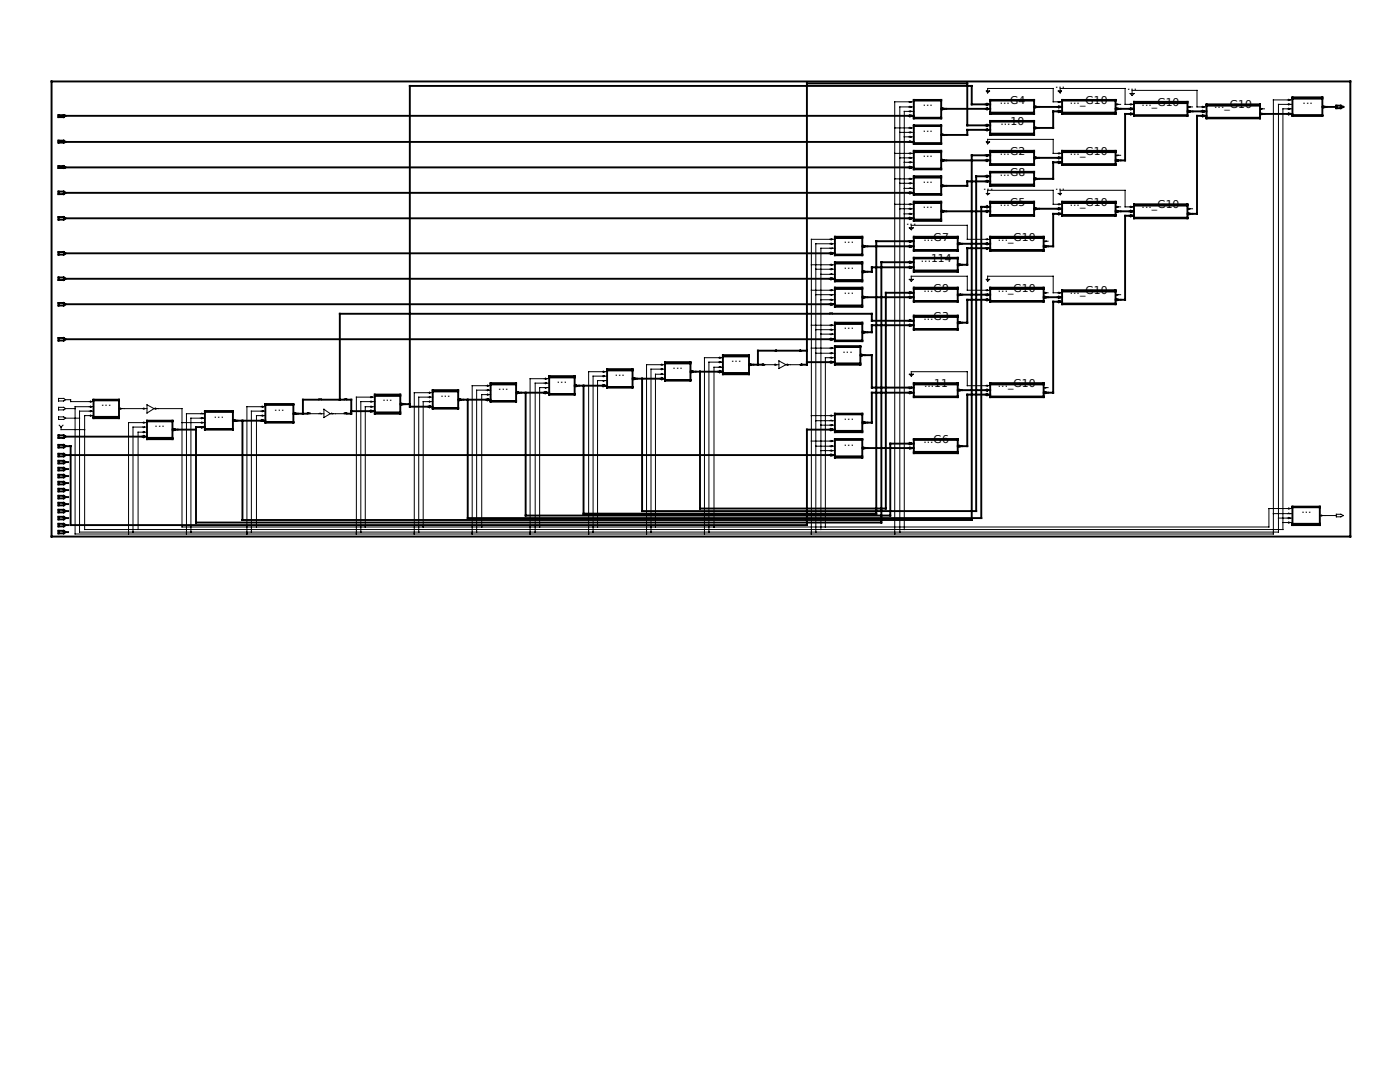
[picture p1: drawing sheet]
<svg xmlns="http://www.w3.org/2000/svg" width="279mm" height="216mm" viewBox="0 0 279 216" stroke-linecap="round" stroke-linejoin="round" font-family="sans-serif">
<g fill="none" stroke="#000" stroke-width=".2">
<path d="M10.3 16.3h259.2v90.8h-259.2zM196.9 18.2h.6l-.4 .3zM197.1 18.2v-.5h13.1v2.6h1.8M211.2 18.2h.6l-.2 .3zM211.6 18.2v-.5h12.9v3.1h1.8M225.6 18.7h.7l-.4 .4zM225.9 18.7v-.7h13v3.3h1.9M257.2 19.8l.2 .1-.2 .2M257.9 19.9h-3.8v86.7h-239.1v-25.4h3.7M178.6 30.6h3.8M178.6 35.7h3.8M178.6 25.5h3.8"/>
<path d="M179.6 31.5h2.8M179.6 36.6h2.8M179.6 26.4h2.8M180.5 32.4h1.9M180.5 37.6h1.9M180.5 27.3h1.9M181.6 30.5l.3 .1-.3 .1M181.6 31.4l.3 .1-.3 .1M181.6 32.3l.3 .1-.3 .1M181.6 21.2l.3 .1-.3 .2M181.6 22.1l.3 .1-.3 .2M181.6 35.6l.3 .1-.3 .1"/>
<path d="M181.6 36.4l.3 .2-.3 .1M181.6 37.5l.3 .1M181.6 25.4l.3 .1-.3 .2M181.6 26.3l.3 .1-.3 .1M181.6 27.2l.3 .1-.3 .1M181.9 20.3l-.3 .1M182.4 20.3h-3.8v86.3M182.4 21.3h-2.8v84.9M182.4 22.2h-1.9v83.5M196.9 28.3h.6l-.4 .4zM196.9 38.6h.6l-.4 .3zM197.1 28.3v-.5h13.1v2.8h1.8"/>
<path d="M197.1 38.6v-.6h13.1v2.8h1.8M211.2 38.6h.6l-.2 .3zM211.3 30.5l.3 .1-.3 .1M211.6 38.6v-.6h12.9v3.3h1.8M211.6 20.3l-.3 .1M222.6 20.8h1M222.6 31h1M222.9 20.7l.2 .1-.2 .2M223.1 31l-.2 .1M225.7 20.7l.2 .1-.2 .2M237 21.3h1M237.2 21.2l.3 .1-.3 .2"/>
<path d="M240 21.2l.3 .1-.3 .2M251.5 21.7h.8M251.6 21.6l.2 .1-.2 .1M257.2 20.7l.2 .1-.2 .2M257.2 21.6l.2 .1-.2 .1M257.9 21.7h-1.9v84h-239.1v-22.8h1.8M257.9 20.8h-2.8v85.4h-239.2v-24.2h2.8M161.9 52.8h4.7M161.9 57.9h4.7M162.8 53.7h3.8M162.8 58.8h3.8M163.8 54.7h2.8"/>
<path d="M163.8 59.8h2.8M165.9 52.7l.2 .1-.2 .2M165.9 53.6l.2 .1-.2 .1M165.9 54.6l.2 .1M165.9 47.6l.2 .2-.2 .1M165.9 48.5l.2 .1-.2 .2M165.9 57.8l.2 .1-.2 .1M165.9 59.7l.2 .1-.2 .1M166.1 49.5l-.2 .2M166.1 58.8l-.2 .1M166.6 47.8h-4.7v58.8M166.6 48.6h-3.8v57.6"/>
<path d="M166.6 49.5h-2.8v56.2M178.6 40.8h3.8M179.6 41.7h2.8M180.5 42.7h1.9M181.5 55.8h.7l-.3 .3zM181.5 45.5h.7l-.3 .3zM181.6 40.6l.3 .2-.3 .1M181.6 41.5l.3 .2-.3 .1M181.6 42.5l.3 .2-.3 .1M181.9 45.5v-.5h11.1v2.8h4.6M181.9 55.8v-.7h11.1v2.8h4.6M196.9 55.8h.6l-.4 .3z"/>
<path d="M197 47.6l.1 .2-.1 .1M197 57.8l.1 .1-.1 .1M197.1 55.8v-.7h13.1v3.3h1.8M208.3 48.1h.9M208.3 58.4h.9M208.5 58.3l.3 .1-.3 .1M208.8 48.1l-.3 .2M211.3 40.6l.3 .2-.3 .1M211.3 58.3l.3 .1-.3 .1M222.6 41.3h1M222.6 58.8h1M222.9 41.1l.2 .2-.2 .1"/>
<path d="M223.1 58.8l-.2 .1M225.7 41.1l.2 .2-.2 .1M237 41.7h1M237.2 41.5l.3 .2-.3 .1M11.7 79.5h1l.4 .3-.4 .2h-1zM13.1 79.8h1v.3h4.6M63.6 79.6h.5v.2h-.5zM68.7 79.6h.5v.2h-.5zM74 79.1l.3 .1-.3 .2M74.8 79.2h-3.7v27.4M85.7 78.2l.2 .2-.2 .1M85.7 79.1l.2 .1-.2 .2"/>
<path d="M86.4 78.4h-3.7v28.2M86.4 79.2h-2.8v27M97.3 76.8l.2 .2-.2 .1M97.3 77.7l.2 .2-.2 .1M97.3 78.6l.2 .1-.2 .2M97.9 77h-3.7v29.6M97.9 77.9h-2.8v28.3M97.9 78.7h-1.8v26.5M108.8 75.4l.3 .2-.3 .1M108.8 76.3l.3 .2-.3 .1M109.1 77.3l-.3 .2M109.6 77.3h-1.9v27.9"/>
<path d="M109.6 75.6h-3.8v31M109.6 76.5h-2.8v29.7M120.4 74l.3 .2-.3 .1M120.4 74.9l.3 .2-.3 .1M120.7 75.9l-.3 .2M121.2 74.2h-3.7v32.4M121.2 75.1h-2.8v31.1M121.2 75.9h-1.9v29.3M132.1 72.6l.1 .2-.1 .1M132.1 73.5l.1 .2-.1 .1M132.1 74.5l.1 .2M132.7 74.7h-1.9v30.5"/>
<path d="M132.7 72.8h-3.7v33.8M132.7 73.7h-2.8v32.5M143.6 71.2l.3 .2-.3 .1M143.6 72.1l.3 .2-.3 .1M143.6 73.2l.3 .1M144.3 71.4h-3.7v35.2M144.3 72.3h-2.8v33.9M144.3 73.3h-1.8v31.9M152.1 72.6l.4 .2-.4 .1zM152.5 72.8h2.9M154.6 70h.1M154.7 72.6l.2 .2-.2 .1"/>
<path d="M154.8 69.9h.1v.2l-.2-.1zM155.4 72l1.4 .8-1.4 .7zM156.8 72.8h3M157.1 72.6l.3 .2-.3 .1M159.6 69.9l.3 .1-.1 .1h-.2zM159.9 72.6h.1v.3l-.2-.1zM159.9 70h.1M161.9 69.5h4.7M161.9 64.9h4.7M162.8 70.5h3.8M162.8 65.8h3.8M163.8 66.7h2.8"/>
<path d="M165.6 62.5h.5v.1h-.5zM165.9 69.3l.2 .2-.2 .1M165.9 70.4l.2 .1-.2 .1M165.9 71.2l.2 .2-.2 .1M165.9 64.8l.2 .1-.2 .1M165.9 65.7l.2 .1-.2 .1M166.1 66.7l-.2 .1M166.6 71.4h-1.9v33.8M181.5 74.7h.7l-.3 .4zM181.9 74.7v-.5h11.1v2.8h4.6M197 76.8l.1 .2-.1 .1M208.3 77.3h.9"/>
<path d="M208.8 77.3l-.3 .2M11.7 81.3h1l.4 .2-.4 .3h-1zM11.7 83.2h1l.4 .2-.4 .3h-1zM11.8 84.8l.4 .4M12.2 85.2v.5h4.7M12.6 84.8l-.4 .4M13.1 83.4h2.8M13.1 81.5h1.9M18 80l.3 .1-.3 .2M18 81l.3 .2-.3 .1M18 81.9l.3 .1-.3 .2M18 82.8l.3 .1-.3 .2"/>
<path d="M23.7 81.5h5.6M24 81.4l.3 .1-.3 .2M28.7 84.2l.1 .1-.1 .2M28.7 86.1l.1 .1-.1 .2M28.7 81.4l.1 .1-.1 .2M28.8 85.2l-.1 .1M29.3 80.8l1.4 .7-1.4 .9zM29.3 84.3h-3.6v22.3M29.3 85.2h-2.8v21M29.3 86.2h-1.7v19.5M30.7 81.5h5.6v23.7h216.9v-3.7h4.7M31 81.4l.2 .1-.2 .2"/>
<path d="M36.3 84.3h4.6M40.3 82.4l.2 .2M40.3 83.3l.2 .1-.2 .2M40.3 84.2l.2 .1-.2 .2M40.9 82.6h-3.7v24M40.9 83.4h-2.8v22.8M52.3 81l.3 .2-.3 .1M52.3 81.9l.3 .1-.3 .2M52.3 82.8l.3 .1-.3 .2M53 82.9h-1.8v22.3M53 81.2h-3.7v25.4M53 82h-2.8v24.2"/>
<path d="M61.8 82.6v-.2h-.5v.2h3.3M63.9 82.4l.2 .2M64.6 81.7l1.3 .9-1.3 .7zM65.9 82.6h3.3v-.2h-.5v.2M66.2 82.4l.2 .2M74 80l.3 .1-.3 .2M74 81l.3 .2-.3 .1M74.8 81.2h-1.9v24M74.8 80.1h-2.8v26.1M85.7 80l.2 .1-.2 .2M86.4 80.1h-1.9v25.1M161.9 82.9h4.7"/>
<path d="M161.9 88h4.7M162.8 83.9h3.8M162.8 89h3.8M163.8 84.8h2.8M163.8 89.9h2.8M165.9 82.8l.2 .1-.2 .2M165.9 83.8l.2 .1M165.9 84.7l.2 .1-.2 .2M165.9 87.9l.2 .1-.2 .1M165.9 88.9l.2 .1-.2 .2M165.9 89.8l.2 .1-.2 .1M254.1 102.5h3.8"/>
<path d="M255.1 103.4h2.8M256 104.3h1.9M257.2 101.3l.2 .2-.2 .1M257.2 102.4l.2 .1M257.2 103.3l.2 .1-.2 .1M257.2 104.1l.2 .2-.2 .1M263.4 102.9h3.3M263.7 102.7l.2 .2-.2 .1M266.7 102.6h.9l.5 .3-.5 .2h-.9z"/>
</g>
<g fill="none" stroke="#000" stroke-width=".38">
<path d="M10.3 16.3h259.2v90.8h-259.2zM182.4 19.9h5.4v3.7h-5.4zM197.6 19.9h8.8v2.8h-8.8zM212 19.9h10.6v2.8h-10.6zM257.9 19.4h6v3.7h-6zM257.9 19.7h6M11.7 38.2h1l.4 .3-.4 .2h-1zM11.7 23l1.4 .1-.4 .3h-1zM11.7 28.1h1l.4 .2-1.4 .1zM11.7 33.1h1l.4 .3-1.4 .1zM13.1 23.1h169.3M13.1 33.4h169.3"/>
<path d="M13.1 38.5h169.3M13.1 28.3h169.3M181.6 33.3l.3 .1-.3 .1M181.6 23l.3 .1-.3 .1M181.6 38.4l.3 .1-.3 .1M181.6 28.2l.3 .1M182.4 20.1h5.4M182.4 25h5.4v3.7h-5.4zM182.4 30.1h5.4v3.7h-5.4zM182.4 35.2h5.4v3.7h-5.4zM182.4 30.4h5.4M182.4 33.7h5.4"/>
<path d="M182.4 23.5h5.4M182.4 35.4h5.4M182.4 38.7h5.4M182.4 25.1h5.4M182.4 28.6h5.4M187.8 21.7h9.8M187.8 32h9.8M188.1 31.9l.2 .1-.2 .1M188.1 21.6l.2 .1-.2 .1M188.1 37l.2 .1-.2 .1M188.1 26.8l.2 .1M197 20.7l.1 .1-.1 .2"/>
<path d="M197 21.6l.1 .1-.1 .1M197 35.1l.1 .1-.1 .1M197 36.1l.1 .1M197 24.9l.1 .1-.1 .1M197 25.8l.1 .1-.1 .1M197 31.9l.1 .1-.1 .1M197.1 31l-.1 .1M197.6 24.1h8.8v2.8h-8.8zM197.6 30.1h8.8v2.8h-8.8zM197.6 34.3h8.8v2.8h-8.8zM197.6 20.1h8.8M197.6 22.5h8.8"/>
<path d="M197.6 36.2h-4.6v.9h-5.2M197.6 34.4h8.8M197.6 36.8h8.8M197.6 25.9h-4.6v1h-5.2M197.6 24.3h8.8M197.6 26.7h8.8M197.6 30.4h8.8M197.6 25h-4.6v-8.4h-32v56.2h-1M197.6 35.2h-2.8v66.8h-66.7v-26.4M197.6 32.8h8.8M197.6 20.8h-3.7v-3.7h-112.1v64.1h4.6M197.6 31h-3.7v72.8h-145.5v-19.9"/>
<path d="M206.4 21.3h5.6M206.4 31.5h5.6M206.6 21.2l.3 .1-.3 .2M206.6 35.6l.3 .1-.3 .1M206.6 25.4l.3 .1-.3 .2M206.6 31.4l.3 .1-.3 .1M211.3 21.2l.3 .1-.3 .2M211.3 22.1l.3 .1-.3 .2M211.3 31.4l.3 .1-.3 .1M211.3 32.3l.3 .1-.3 .1M212 20.1h10.6M212 22.5h10.6"/>
<path d="M212 30.1h10.6v2.8h-10.6zM212 30.4h10.6M212 32.8h10.6M212 32.4h-1.8v3.3h-3.8M212 22.2h-1.8v3.3h-3.8M222.6 21.7h3.7M222.9 21.6l.2 .1-.2 .1M222.9 31.9l.2 .1-.2 .1M225.7 21.6l.2 .1-.2 .1M225.7 22.6l.2 .1-.2 .2M226.3 22.7h-1.8v9.3h-1.9M226.3 20.3h10.7v2.8h-10.7z"/>
<path d="M226.3 23h10.7M226.3 20.6h10.7M237 22.2h3.8M237.2 22.1l.3 .1-.3 .2M240 22.1l.3 .1-.3 .2M240 23l.3 .1-.3 .1M240.8 20.8h10.7v2.8h-10.7zM240.8 23.5h10.7M240.8 23.1h-1.9v19.6h-1.9M240.8 21.1h10.7M251.5 22.7h6.4M251.6 22.6l.2 .1-.2 .2"/>
<path d="M257.2 22.6l.2 .1-.2 .2M257.9 23h6M263.9 21.3h2.8M264.2 21.2l.2 .1-.2 .2M266.7 21.1h.9l.5 .2-.5 .3h-.9zM11.7 55.4h1l.4 .2-.4 .3h-1zM11.7 50.3h1l.4 .2-.4 .3h-1zM11.7 43.3h1l.4 .3-.4 .2h-1zM13.1 43.6h169.3M13.1 55.6h153.5M13.1 50.5h153.5M165.9 55.5l.2 .1-.2 .2"/>
<path d="M165.9 50.4l.2 .1-.2 .2M166.6 47.2h5.5v3.7h-5.5zM166.6 52.3h5.5v3.8h-5.5zM166.6 57.4h5.5v3.8h-5.5zM166.6 47.5h5.5M166.6 52.6h5.5M166.6 55.9h5.5M166.6 50.8h5.5M166.6 57.7h5.5M172.1 49.1h10.3M172.1 59.3h10.3M172.3 54.1l.3 .1-.3 .2"/>
<path d="M172.3 49l.3 .1-.3 .2M172.3 59.2l.3 .1-.3 .1M181.6 49l.3 .1-.3 .2M181.6 52.2l.3 .1-.3 .2M181.6 53.2l.3 .1-.3 .2M181.6 58.3l.3 .1-.3 .1M181.6 59.2l.3 .1-.3 .1M181.6 43.4l.3 .2-.3 .1M181.9 48.1l-.3 .2M182.4 40.3h5.4v3.8h-5.4zM182.4 47.2h8.7v2.8h-8.7zM182.4 51.4h8.7v2.8h-8.7z"/>
<path d="M182.4 57.4h8.7v2.8h-8.7zM182.4 47.5h8.7M182.4 49.9h8.7M182.4 40.5h5.4M182.4 52.3h-6.5v52h-136.8v-19.1h1.8M182.4 53.3h-8.4v.9h-1.9M182.4 51.6h8.7M182.4 54h8.7M182.4 57.7h8.7M182.4 43.8h5.4M182.4 48.1h-7.5v54.4h-58.4v-25.5M182.4 58.4h-5.6v43.1h-37.1v-27.3"/>
<path d="M187.8 42.2h9.8M188.1 42l.2 .2-.2 .1M191.1 48.6h6.5M191.1 58.8h6.5M191.4 48.5l.2 .1-.2 .2M191.4 52.7l.2 .1-.2 .2M191.6 58.8l-.2 .1M197 48.5l.1 .1-.1 .2M197 59.7l.1 .1-.1 .1M197 41.1l.1 .2-.1 .1M197 42l.1 .2-.1 .1M197.1 49.5l-.1 .2"/>
<path d="M197.1 58.8l-.1 .1M197.6 40.3h8.8v2.8h-8.8zM197.6 47.2h10.7v2.8h-10.7zM197.6 57.4h10.7v2.8h-10.7zM197.6 47.5h10.7M197.6 49.9h10.7M197.6 40.5h8.8M197.6 42.9h8.8M197.6 57.7h10.7M197.6 59.8h-4.6v4.6h-1.9M197.6 49.5h-4.6v3.3h-1.9M197.6 41.3h-1.8v62.1h-102.5v-23.6"/>
<path d="M206.4 41.7h5.6M206.6 41.5l.3 .2-.3 .1M208.3 59.3h3.7M208.5 49l.3 .1-.3 .2M208.5 59.2l.3 .1-.3 .1M211.3 41.5l.3 .2-.3 .1M211.3 42.5l.3 .2-.3 .1M211.3 59.2l.3 .1-.3 .1M212 40.3h10.6v2.8h-10.6zM212 57.9h10.6v2.8h-10.6zM212 40.5h10.6M212 42.9h10.6"/>
<path d="M212 58.2h10.6M212 42.7h-1.8v6.4h-1.9M222.6 42.2h3.7M222.9 42l.2 .2-.2 .1M222.9 59.7l.2 .1-.2 .1M225.7 42l.2 .2-.2 .1M225.7 42.9l.2 .2-.2 .1M226.3 43.1h-1.8v16.7h-1.9M226.3 40.8h10.7v2.8h-10.7zM226.3 41h10.7M226.3 43.4h10.7M237.2 42.5l.3 .2-.3 .1"/>
<path d="M11.7 67.4h1l.4 .3-.4 .2h-1zM11.7 60.5h1l.4 .2-.4 .3h-1zM13.1 60.7h153.5M13.1 67.7h153.5M18.7 79.8h5v3.6h-5zM18.7 79.9h5M63.6 79.8h-3.1v2.8M64.1 79.8h4.6M69.2 79.8h.9v2.8h-.9M74.8 78.7h5.1v3.9h-5.1zM74.8 79h5.1M86.4 77.9h5v3.6h-5z"/>
<path d="M86.4 78.1h5M91.4 79.8h6.5M91.7 79.6l.2 .2-.2 .1M97.3 79.6l.2 .2-.2 .1M97.9 76.5h5.1v3.6h-5.1zM97.9 76.7h5.1M103 78.4h6.6M103.3 78.2l.2 .2-.2 .1M104.9 78.4v24.5h72.8v-14.4h4.7M108.8 78.2l.3 .2-.3 .1M109.6 75.1h5.1v3.6h-5.1zM109.6 75.3h5.1"/>
<path d="M109.6 78.6h5.1M114.7 77h6.5M114.9 76.8l.2 .2-.2 .1M120.4 76.8l.3 .2-.3 .1M121.2 73.7h5v3.6h-5zM121.2 73.9h5M121.2 77.2h5M126.2 75.6h6.5M126.5 75.4l.2 .2-.2 .1M132.1 75.4l.1 .2-.1 .1M132.7 72.5h5.1M132.7 72.3h5.1v3.6h-5.1z"/>
<path d="M132.7 75.8h5.1M137.8 74.2h6.5M138 74l.3 .2-.3 .1M143.6 74l.3 .2-.3 .1M144.3 70.9h5.2v3.8h-5.2zM144.3 71.1h5.2M144.3 74.4h5.2M149.5 72.8h2.6M149.6 72.6l.3 .2-.3 .1M154.6 70h-3.3v2.8M154.9 70h4.7M160 70h1"/>
<path d="M161 72.3h5.6M165.6 62.6h-97.8v17.2M165.9 72.1l.2 .2-.2 .1M165.9 67.6l.2 .1-.2 .1M165.9 60.6l.2 .1-.2 .1M166.1 62.6h7.9v1.4h8.4M166.6 64.4h5.5v3.7h-5.5zM166.6 69.1h5.1v3.7h-5.1zM166.6 69.2h5.1M166.6 72.5h5.1M166.6 64.6h5.5M166.6 67.9h5.5"/>
<path d="M166.6 61h5.5M171.7 70.9h2.3v6.4h8.4M172 70.7l.1 .2-.1 .1M172.3 66.2l.3 .1-.3 .1M181.6 64.8l.3 .1-.3 .1M181.6 63.9l.3 .1M181.6 78.2l.3 .2-.3 .1M181.9 77.3l-.3 .2M182.4 63h8.7v2.8h-8.7zM182.4 76.5h8.7v2.7h-8.7zM182.4 76.7h8.7M182.4 79.1h8.7"/>
<path d="M182.4 78.4h-8.4v5.9h-1.9M182.4 63.2h8.7M182.4 65.7h8.7M182.4 60.1h8.7M182.4 64.9h-8.4v1.4h-1.9M191.1 77.9h6.5M191.4 64.3l.2 .1-.2 .1M191.4 77.7l.2 .2-.2 .1M197 77.7l.1 .2-.1 .1M197 78.6l.1 .1-.1 .2M197.6 76.5h10.7v2.7h-10.7zM197.6 76.7h10.7"/>
<path d="M197.6 79.1h10.7M197.6 78.7h-4.6v10.3h-1.9M197.6 60.1h10.7M208.5 78.2l.3 .2-.3 .1M211.3 60.1l.3 .1-.3 .1M212 60.2h-1.8v18.2h-1.9M212 60.6h10.6M11.7 86.9h1l.4 .2-.4 .3h-1zM11.7 90.6h1l.4 .2-.4 .3h-1zM11.7 88.8h1l.4 .2-.4 .3h-1zM11.7 91.9h1l.4 .3-.4 .3h-1zM11.7 93.3h1l.4 .3-.4 .3h-1z"/>
<path d="M11.7 94.7h1l.4 .3-.4 .3h-1zM11.7 96.1h1l.4 .3-.4 .2h-1zM11.7 97.5h1l.4 .3-.4 .2h-1zM11.7 98.9h1l.4 .3-.4 .2h-1zM13.1 87.1h16.2M13.1 90.8h153.5M13.1 93.6h.5M13.1 95h.5M13.1 96.4h.5M13.1 97.8h.5M13.1 99.2h.5M13.1 92.2h.5"/>
<path d="M18.7 83.2h5M28.7 87l.1 .1-.1 .1M29.3 83.9h5.1v3.7h-5.1zM29.3 84.1h5.1M29.3 87.4h5.1M34.4 85.7h4.7M34.7 85.6l.2 .1-.2 .2M40.5 85.2l-.2 .1M40.9 82h5.6v3.7h-5.6zM40.9 82.2h5.6M40.9 85.6h5.6M46.5 83.9h6.5"/>
<path d="M46.7 83.8l.3 .1M52.3 83.8l.3 .1M53 80.6h5.5v3.7h-5.5zM53 80.8h5.5M53 84.2h5.5M58.5 82.6h2.8M58.8 82.4l.3 .2M70.1 82h4.7M74 81.9l.3 .1-.3 .2M74.8 82.3h5.1M79.9 80.6h1.9M80.1 80.5l.3 .1-.3 .2"/>
<path d="M85.7 81l.2 .2-.2 .1M86.4 81.4h5M97.9 80h5.1M165.9 85.6l.2 .1-.2 .2M165.9 90.7l.2 .1-.2 .1M166.6 87.6h5.5v3.7h-5.5zM166.6 87.8h5.5M166.6 82.6h5.5v3.6h-5.5zM166.6 82.7h5.5M166.6 86h5.5M166.6 85.7h-5.6v19.1h-146.9v-15.8h-1M166.6 91.1h5.5"/>
<path d="M172.1 89.4h10.3M172.3 84.2l.3 .1-.3 .2M172.3 89.3l.3 .1-.3 .1M181.6 88.4l.3 .1-.3 .1M181.6 89.3l.3 .1-.3 .1M182.4 87.6h8.7v2.8h-8.7zM182.4 87.8h8.7M182.4 90.2h8.7M191.4 88.9l.2 .1-.2 .2M11.7 104.5h1l.4 .3-.4 .2h-1zM11.7 100.3h1l.4 .3-.4 .2h-1zM11.7 101.7h1l.4 .3-.4 .2h-1z"/>
<path d="M11.7 103.1h1l.4 .3-.4 .2h-1zM11.7 105.9h1l.4 .3-.4 .2h-1zM13.1 104.8h.5M13.1 103.4h.5M13.1 102h.5M13.1 100.6h.5M13.1 106.2h.5M257.9 101.1h5.5v3.7h-5.5zM257.9 101.2h5.5M257.9 104.5h5.5"/>
</g>
<g font-size="2.2">
<text x="210.6" y="17.5">...</text>
<text x="224.9" y="17.9">...</text>
<text x="184.1" y="21.2">...</text>
<text x="199.5" y="20.7">...G4</text>
<text x="213.5" y="20.7">..._G10</text>
<text x="227.8" y="21.1">..._G10</text>
<text x="242.3" y="21.6">..._G10</text>
<text x="260" y="20.7">...</text>
<text x="184.1" y="26.3">...</text>
<text x="199.6" y="24.9">...10</text>
<text x="184.1" y="31.4">...</text>
<text x="199.5" y="35.1">...G8</text>
<text x="199.5" y="30.9">...G2</text>
<text x="213.5" y="30.9">..._G10</text>
<text x="184.1" y="41.5">...</text>
<text x="184.1" y="36.4">...</text>
<text x="196.2" y="37.8">...</text>
<text x="199.5" y="41">...G5</text>
<text x="210.6" y="37.8">...</text>
<text x="213.5" y="41">..._G10</text>
<text x="227.8" y="41.5">..._G10</text>
<text x="180.8" y="44.8">...</text>
<text x="168.4" y="53.6">...</text>
<text x="168.4" y="48.5">...</text>
<text x="183.8" y="52.2">...114</text>
<text x="184.3" y="48">...G7</text>
<text x="199.1" y="48">..._G10</text>
<text x="168.4" y="58.7">...</text>
<text x="184.3" y="58.2">...G9</text>
<text x="199.1" y="58.2">..._G10</text>
<text x="213.5" y="58.7">..._G10</text>
<text x="168.4" y="65.7">...</text>
<text x="184.3" y="63.8">...G3</text>
<text x="168.1" y="70.4">...</text>
<text x="99.4" y="77.7">...</text>
<text x="111.1" y="76.3">...</text>
<text x="122.7" y="74.9">...</text>
<text x="134.2" y="73.5">...</text>
<text x="145.9" y="72.1">...</text>
<text x="184.4" y="77.2">...11</text>
<text x="199.1" y="77.2">..._G10</text>
<text x="20.2" y="81">...</text>
<text x="42.7" y="83.3">...</text>
<text x="54.7" y="81.9">...</text>
<text x="76.3" y="80">...</text>
<text x="87.9" y="79.1">...</text>
<text x="168.4" y="83.8">...</text>
<text x="30.9" y="85.2">...</text>
<text x="168.4" y="88.9">...</text>
<text x="184.3" y="88.4">...G6</text>
<text x="259.7" y="102.4">...</text>
</g>
</svg>
